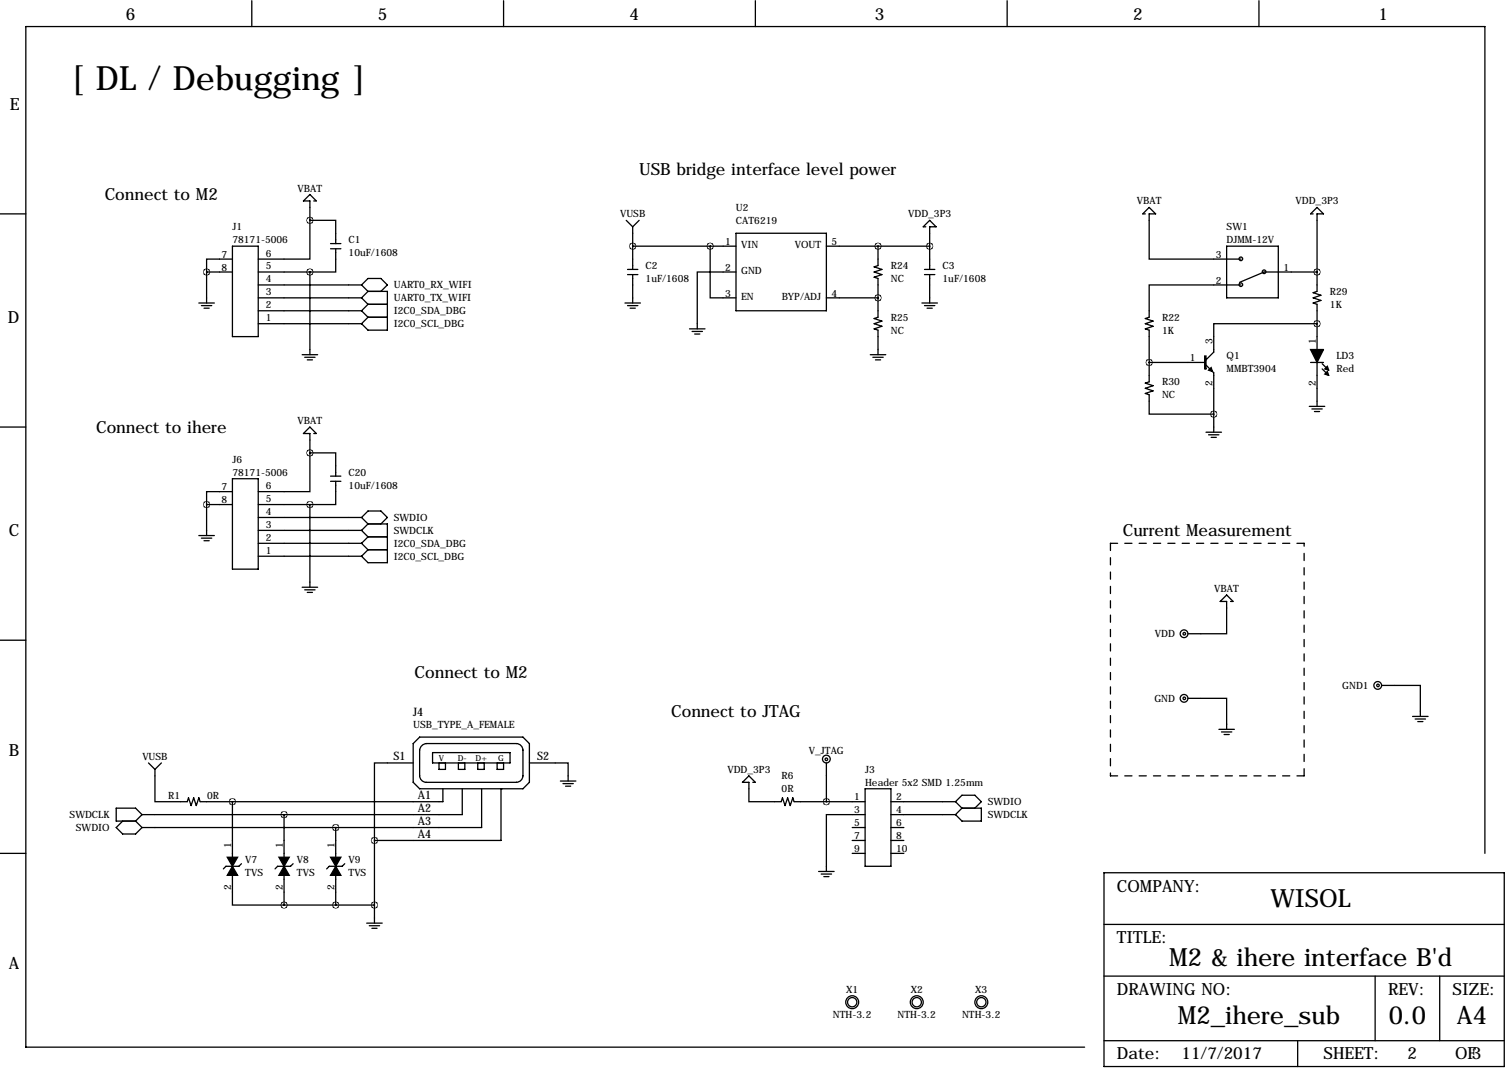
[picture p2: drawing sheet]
<svg xmlns="http://www.w3.org/2000/svg" width="297mm" height="211mm" viewBox="0 0 297 211" stroke-linecap="round" stroke-linejoin="round" font-family="sans-serif">
<g fill="none" stroke="#000" stroke-width=".25">
<path d="M49.5 .1v5.1M99.1 .1v5.1M148.6 .1v5.1M198.1 .1v5.1M247.6 .1v5.1M61.7 39.5h.5l-1.2-1.3-1.3 1.3h1.3v3.8M0 42.1h5.1M39.1 59.6h3.1M40.6 53.5h5.1M40.6 53.5v6.1M45.7 50.9h-5.1v2.6M45.7 48.4h5.1v17.8h-5.1z"/>
<path d="M50.8 58.6h20.3M50.8 56h20.3M50.8 53.5h10.2M61 43.3v7.6h-10.2M61 43.3h5v4.6M61 53.5v16.2M65 47.9h2.1M65 48.9h2.1M66 48.9v4.6h-5M71.1 56l1.3-1.2h2.5l1.3 1.2-1.3 1.3M71.1 56l1.3 1.3M71.1 58.6l1.3 1.2"/>
<path d="M72.4 57.3h3.8v7.6h-3.8l-1.3-1.3M72.4 59.8h3.8M72.4 59.8l-1.3 1.3M72.4 57.3l-1.3 1.3M122.9 59.6h3.1M123.2 43.3l1.3 1.3M123.4 53h2.1M123.4 54h2.1M124.5 44.6v8.4M124.5 54v5.6M124.5 48.4h20.3M125.7 43.3l-1.2 1.3"/>
<path d="M139.7 48.4v10.2h5.1M144.8 53.5h-7.6v11.2M144.8 45.9h17.8v15.2h-17.8zM162.6 48.4h20.3M162.6 58.6h10.1M172.7 48.4v3.8l-.7 .3 1.5 .5-1.5 .5 1.5 .5-1.5 .5 .7 .3v7.6l-.7 .2 1.5 .5-1.5 .5 1.5 .5-1.5 .6 .7 .2v4.8M181.4 59.6h3M181.9 53h2M181.9 54h2M182.1 44.6h-.5l1.3-1.3 1.2 1.3h-1.2v8.4M182.9 54v5.6M225.3 42.1h-.5l1.3-1.3 1.2 1.3h-1.2v8.8h18"/>
<path d="M241.3 48.4h10.2v10.2h-10.2zM244.1 56h-18v6.4l-.8 .2 1.5 .5-1.5 .5 1.5 .5-1.5 .6 .8 .2v10.2l-.8 .2 1.5 .5-1.5 .5 1.5 .5-1.5 .6 .8 .2v3.8h12.7M258.3 42.1h-.5l1.3-1.3 1.2 1.3h-1.2v15.2l-.8 .2 1.5 .6-1.5 .5 1.5 .5-1.5 .5 .8 .2v8.9M259.1 53.5h-10.4l-4.9 2M39.6 60.1h2.1M40.1 60.6h1M50.8 63.6h20.3M50.8 61.1h20.3M59.4 69.7h3.1M59.9 70.2h2.1M60.5 70.8h1M71.1 61.1l1.3 1.3"/>
<path d="M72.4 62.4h3.8M72.4 62.4l-1.3 1.2M123.4 60.1h2.1M124 60.6h1M135.6 64.7h3.1M136.1 65.2h2.1M136.7 65.7h1M171.2 69.7h3M171.7 70.2h2M172.2 70.8h1M181.9 60.1h2M182.4 60.6h1"/>
<path d="M226.1 71.3h10.9M237.2 71.8l1.6 1.5v11.7M257.6 79.9h3M257.8 71.3h2.5M259.1 63.6h-20.3v5.6l-1.6 1.6v-.3M259.1 71.3v8.6M260.1 72.5l1.3 1.3M260.1 71.5l1.3 1.3M0 84h5.1M40.6 99.2h5.1M40.6 99.2v6.1M45.7 96.7h-5.1v2.5"/>
<path d="M45.7 94.1h5.1v17.8h-5.1zM50.8 99.2h10.2M61 89v7.7h-10.2M61 89h5v4.6M61 99.2v16.3M61.7 85.2h.5l-1.2-1.2-1.3 1.2h1.3v3.8M65 93.6h2.1M65 94.6h2.1M66 94.6v4.6h-5M237.2 85h3.1M237.7 85.5h2.1M238.3 86h1"/>
<path d="M258.1 80.4h2M258.6 80.9h1M39.1 105.3h3.1M39.6 105.8h2.1M40.1 106.3h1M50.8 109.4h20.3M50.8 106.8h20.3M50.8 104.3h20.3M50.8 101.7h20.3M59.4 115.5h3.1M59.9 116h2.1M60.5 116.5h1"/>
<path d="M71.1 106.8l1.3 1.3M71.1 101.7l1.3-1.2h2.5l1.3 1.2-1.3 1.3M71.1 101.7l1.3 1.3M71.1 104.3l1.3 1.3M72.4 103h3.8v7.6h-3.8l-1.3-1.2M72.4 108.1h3.8M72.4 105.6h3.8M72.4 105.6l-1.3 1.2M72.4 108.1l-1.3 1.3M72.4 103l-1.3 1.3M242.1 118.3h.5l-1.3-1.3-1.3 1.3h1.3v6.3h-7.6M0 125.9h5.1"/>
<path d="M233.7 137.3h7.6v6.1M271.8 134.8h7.6v6.1M29.2 150l1.3 1.3M30.5 151.3v6.3h6.3l.3-.7 .5 1.5 .5-1.5 .5 1.5 .5-1.5 .3 .7h47.7v-2.5M31.7 150l-1.2 1.3M45.7 157.6v10.9M81.3 150h-7.6v15.2M81.3 146.2l1.2-1.3h20.4l1.2 1.3v7.6l-1.2 1.3h-20.4l-1.2-1.3zM82.5 147.5v5M82.6 152.5a1.32 1.32 0 0 0 1.2 1.3h17.8M83.8 146.2h17.8a1.32 1.32 0 0 1 1.3 1.3M83.8 146.2a1.42 1.42 0 0 0-1.2 1.3"/>
<path d="M85.1 148h15.2v2h-15.2zM86.4 150v1.3h1.2v-1.3M90.2 150v1.3h1.2v-1.3M90.9 155.1v5.1h-63M94 150v1.3h1.2v-1.3M94.7 155.1v7.6h-66.8M97.8 150v1.3h1.3v-1.3M98.6 155.1v10.1h-24.9M102.9 147.5v5a1.32 1.32 0 0 1-1.3 1.3M104.1 150h7.7v3.6M110.2 153.6h3.1M110.7 154.1h2.1"/>
<path d="M111.3 154.6h1M148.1 153.8h.5l-1.3-1.3-1.3 1.3h1.3v3.8h6.4l.2-.7 .5 1.5 .5-1.5 .5 1.5 .6-1.5 .2 .7h14M162.6 150v7.6M170.2 155.1h5.1v15.2h-5.1zM175.3 157.6h12.7M188 157.6l1.2 1.3M188 157.6l1.2-1.2h2.6l1.2 1.2-1.2 1.3M189.2 158.9h3.8v2.5h-3.8l-1.2-1.2M189.2 158.9l-1.2 1.3M239.8 143.4h3M240.3 143.9h2M240.8 144.4h1"/>
<path d="M277.9 140.9h3M278.4 141.4h2M278.9 141.9h1M0 167.8h5.1M24.1 161.4l-1.2 1.3 1.2 1.3h2.6l1.2-1.3M26.7 161.4l1.2 1.3M27.9 160.2l-1.2-1.3h-3.8v2.5h3.8M27.9 160.2l-1.2 1.2M45.7 172.1v5.8h10.2M47.5 169.8l-.5 .5h-2.6l-.5 .5M55.9 160.2v8.3M55.9 172.1v5.8"/>
<path d="M55.9 177.9h17.8M57.7 169.8l-.6 .5h-2.5l-.5 .5M66 162.7v5.8M66 172.1v5.8M67.8 169.8l-.5 .5h-2.5l-.5 .5M73.7 165.2v16.3M161 171.3h3.1M161.5 171.8h2.1M162.1 172.4h1M167.6 167.8h2.6M167.6 162.7h2.6M167.6 165.2h2.6"/>
<path d="M170.2 160.2h-7.6v11.1M175.3 167.8h2.5M175.3 160.2h12.7M175.3 162.7h2.5M175.3 165.2h2.5M217.2 171.6h78.7v38.1h-78.7zM292.1 167.8v-162.6h-287v200.7h208.3M72.1 181.5h3.1M72.6 182h2.1M73.2 182.5h1M217.2 191.9h78.7M217.2 181.8h78.7"/>
<path d="M270.5 191.9v12.7M283.2 191.9v12.7M217.2 204.6h78.7M255.3 204.6v5.1"/>
<circle cx="244.1" cy="50.9" r=".36"/>
<circle cx="244.1" cy="56" r=".36"/>
<circle cx="248.7" cy="53.4" r=".36"/>
<circle cx="232.9" cy="124.6" r=".76"/>
<circle cx="232.9" cy="137.3" r=".76"/>
<circle cx="233" cy="124.6" r=".25"/>
<circle cx="233" cy="137.3" r=".25"/>
<circle cx="271" cy="134.8" r=".76"/>
<circle cx="271.1" cy="134.8" r=".25"/>
<circle cx="162.6" cy="149.2" r=".76"/>
<circle cx="162.6" cy="149.3" r=".25"/>
<circle cx="167.6" cy="197" r="1.27"/>
<circle cx="167.6" cy="197" r=".91"/>
<circle cx="180.3" cy="197" r="1.27"/>
<circle cx="180.3" cy="197" r=".91"/>
<circle cx="193" cy="197" r="1.27"/>
<circle cx="193" cy="197" r=".91"/>
</g>
<path d="M218.4 106.8v45.7M256.5 106.8h-38.1M218.4 152.5h38.1M256.5 152.5v-45.7" fill="none" stroke="#000" stroke-width=".25" stroke-dasharray="1.4 1.4"/>
<path d="M237 70h.2v2.5h-.2zM237.7 72.8l.6-.5 .2 .7zM257.8 68.7h2.5l-1.2 2.6zM260.6 73.5l.5-.5 .3 .8zM261.1 72l.3 .8-.8-.3zM44.7 168.5h2l-1 1.8zM45.7 170.3l1 1.8h-2zM54.9 168.5h2l-1 1.8zM55.9 170.3l1 1.8h-2zM65 168.5h2.1l-1.1 1.8zM66 170.3l1.1 1.8h-2.1z" fill="#000" stroke="#000" stroke-width=".25"/>
<path d="M124.4 48.4a.05 .05 0 0 0 .1 0 .05 .05 0 0 0-.1 0zM40.6 53.5a.05 .05 0 0 0 .1 0 .05 .05 0 0 0-.1 0zM60.9 43.3a.05 .05 0 0 0 .1 0 .05 .05 0 0 0-.1 0zM60.9 53.5a.05 .05 0 0 0 .1 0 .05 .05 0 0 0-.1 0zM162.5 157.6a.05 .05 0 0 0 .1 0 .05 .05 0 0 0-.1 0zM172.7 58.6a.05 .05 0 0 0 .1 0 .05 .05 0 0 0-.1 0zM172.7 48.4a.05 .05 0 0 0 .1 0 .05 .05 0 0 0-.1 0zM182.8 48.4a.05 .05 0 0 0 .1 0 .05 .05 0 0 0-.1 0zM73.6 165.2a.05 .05 0 0 0 .1 0 .05 .05 0 0 0-.1 0zM66 162.7a.05 .05 0 0 0 .1 0 .05 .05 0 0 0-.1 0zM55.8 160.2a.05 .05 0 0 0 .1 0 .05 .05 0 0 0-.1 0zM45.7 157.6a.05 .05 0 0 0 .1 0 .05 .05 0 0 0-.1 0zM73.6 177.9a.05 .05 0 0 0 .1 0 .05 .05 0 0 0-.1 0zM66 177.9a.05 .05 0 0 0 .1 0 .05 .05 0 0 0-.1 0zM55.8 177.9a.05 .05 0 0 0 .1 0 .05 .05 0 0 0-.1 0zM259 53.5a.05 .05 0 0 0 .1 0 .05 .05 0 0 0-.1 0zM259 63.6a.05 .05 0 0 0 .1 0 .05 .05 0 0 0-.1 0zM226 71.3a.05 .05 0 0 0 .1 0 .05 .05 0 0 0-.1 0zM238.7 81.4a.05 .05 0 0 0 .1 0 .05 .05 0 0 0-.1 0zM40.6 99.2a.05 .05 0 0 0 .1 0 .05 .05 0 0 0-.1 0zM60.9 89a.05 .05 0 0 0 .1 0 .05 .05 0 0 0-.1 0zM60.9 99.2a.05 .05 0 0 0 .1 0 .05 .05 0 0 0-.1 0z" fill="#000" stroke="#000" stroke-width="1.3"/>
<text font-size="6.6" x="14" y="17.7">[ DL / Debugging ]</text>
<g font-size="4.9">
<text x="249.9" y="178.4">WISOL</text>
<text x="230" y="189.8">M2 &amp; ihere interface B'd</text>
<text x="231.7" y="201.3">M2_ihere_sub</text>
<text x="273.2" y="201.3">0.0</text>
<text x="286.6" y="201.3">A4</text>
</g>
<g font-size="3.3">
<text x="24.8" y="3.8">6</text>
<text x="74.3" y="3.8">5</text>
<text x="123.8" y="3.8">4</text>
<text x="172.1" y="3.8">3</text>
<text x="222.9" y="3.8">2</text>
<text x="271.2" y="3.8">1</text>
<text x="1.9" y="21.6">E</text>
<text x="125.7" y="34.3">USB bridge interface level power</text>
<text x="20.6" y="39.4">Connect to M2</text>
<text x="1.5" y="63.5">D</text>
<text x="18.9" y="85.1">Connect to ihere</text>
<text x="1.7" y="105.4">C</text>
<text x="220.9" y="105.4">Current Measurement</text>
<text x="81.6" y="133.4">Connect to M2</text>
<text x="132" y="141">Connect to JTAG</text>
<text x="1.7" y="148.6">B</text>
<text x="219.7" y="175.3">COMPANY:</text>
<text x="219.7" y="185.4">TITLE:</text>
<text x="1.7" y="190.5">A</text>
<text x="219.7" y="195.6">DRAWING NO:</text>
<text x="273.1" y="195.6">REV:</text>
<text x="285.8" y="195.6">SIZE:</text>
<text x="219.7" y="208.3">Date:</text>
<text x="232.4" y="208.3">11/7/2017</text>
<text x="260.4" y="208.3">SHEET:</text>
<text x="276.9" y="208.3">2</text>
<text x="286.2" y="208.3">OF3</text>
</g>
<g font-size="2.3">
<text x="81.3" y="140.7">J4</text>
<text x="77.4" y="149.5">S1</text>
<text x="105.7" y="149.5">S2</text>
<text x="82.2" y="157.1">A1</text>
<text x="82.2" y="159.7">A2</text>
<text x="82.2" y="162.2">A3</text>
<text x="82.2" y="164.7">A4</text>
</g>
<g font-size="2">
<text x="58.5" y="37.7">VBAT</text>
<text x="144.8" y="41.5">U2</text>
<text x="223.6" y="40.2">VBAT</text>
<text x="254.9" y="40.2">VDD_3P3</text>
<text x="45.7" y="45.3">J1</text>
<text x="45.7" y="47.8">78171-5006</text>
<text x="68.6" y="47.8">C1</text>
<text x="122" y="42.7">VUSB</text>
<text x="144.8" y="44">CAT6219</text>
<text x="178.7" y="42.7">VDD_3P3</text>
<text x="241.3" y="45.3">SW1</text>
<text x="241.3" y="47.8">DJMM-12V</text>
<text x="43.6" y="53.2">8</text>
<text x="43.6" y="50.7">7</text>
<text x="52.3" y="53">5</text>
<text x="52.3" y="50.4">6</text>
<text x="68.6" y="50.4">10uF/1608</text>
<text x="127" y="52.9">C2</text>
<text x="142.6" y="48.1">1</text>
<text x="142.6" y="53.2">2</text>
<text x="145.8" y="48.8">VIN</text>
<text x="145.8" y="53.9">GND</text>
<text x="156.4" y="48.8">VOUT</text>
<text x="163.6" y="48.1">5</text>
<text x="175.3" y="52.9">R24</text>
<text x="185.4" y="52.9">C3</text>
<text x="239.2" y="50.7">3</text>
<text x="252.5" y="53.2">1</text>
<text x="52.3" y="58.1">3</text>
<text x="52.3" y="55.5">4</text>
<text x="77.5" y="56.7">UART0_RX_WIFI</text>
<text x="77.5" y="59.3">UART0_TX_WIFI</text>
<text x="127" y="55.4">1uF/1608</text>
<text x="142.6" y="58.3">3</text>
<text x="145.8" y="59">EN</text>
<text x="153.8" y="59">BYP/ADJ</text>
<text x="163.6" y="58.3">4</text>
<text x="175.3" y="55.4">NC</text>
<text x="185.4" y="55.4">1uF/1608</text>
<text x="239.2" y="55.8">2</text>
<text x="261.6" y="58">R29</text>
<text x="52.3" y="63.1">1</text>
<text x="52.3" y="60.6">2</text>
<text x="77.5" y="61.8">I2C0_SDA_DBG</text>
<text x="77.5" y="64.3">I2C0_SCL_DBG</text>
<text x="175.3" y="63.1">R25</text>
<text x="175.3" y="65.6">NC</text>
<text x="228.6" y="63.1">R22</text>
<text x="228.6" y="65.6">1K</text>
<text x="261.6" y="60.5">1K</text>
<text x="234.1" y="71">1</text>
<text x="238.5" y="67.7" transform="rotate(-90 238.5 67.7)">3</text>
<text x="241.3" y="70.7">Q1</text>
<text x="258.8" y="67.7" transform="rotate(-90 258.8 67.7)">1</text>
<text x="262.9" y="70.7">LD3</text>
<text x="228.6" y="75.8">R30</text>
<text x="238.5" y="75.9" transform="rotate(-90 238.5 75.9)">2</text>
<text x="241.3" y="73.2">MMBT3904</text>
<text x="258.8" y="75.9" transform="rotate(-90 258.8 75.9)">2</text>
<text x="262.9" y="73.2">Red</text>
<text x="58.5" y="83.4">VBAT</text>
<text x="228.6" y="78.3">NC</text>
<text x="45.7" y="91">J6</text>
<text x="45.7" y="93.5">78171-5006</text>
<text x="68.6" y="93.5">C20</text>
<text x="43.6" y="98.9">8</text>
<text x="43.6" y="96.4">7</text>
<text x="52.3" y="101.2">4</text>
<text x="52.3" y="98.7">5</text>
<text x="52.3" y="96.2">6</text>
<text x="68.6" y="96.1">10uF/1608</text>
<text x="52.3" y="106.3">2</text>
<text x="52.3" y="103.8">3</text>
<text x="77.5" y="107.5">I2C0_SDA_DBG</text>
<text x="77.5" y="102.4">SWDIO</text>
<text x="77.5" y="105">SWDCLK</text>
<text x="52.3" y="108.9">1</text>
<text x="77.5" y="110.1">I2C0_SCL_DBG</text>
<text x="238.9" y="116.4">VBAT</text>
<text x="227.2" y="125.3">VDD</text>
<text x="227.1" y="138">GND</text>
<text x="264.1" y="135.5">GND1</text>
<text x="81.3" y="143.1">USB_TYPE_A_FEMALE</text>
<text x="28" y="149.4">VUSB</text>
<text x="159.1" y="148.2">V_JTAG</text>
<text x="143.1" y="152">VDD_3P3</text>
<text x="153.8" y="153.2">R6</text>
<text x="153.8" y="155.8">0R</text>
<text x="170.2" y="152">J3</text>
<text x="170.2" y="154.5">Header 5x2 SMD 1.25mm</text>
<text x="13.7" y="160.9">SWDCLK</text>
<text x="33.1" y="157">R1</text>
<text x="40.7" y="157">0R</text>
<text x="168" y="157.4">1</text>
<text x="168" y="159.9">3</text>
<text x="176.3" y="159.9">4</text>
<text x="176.3" y="157.4">2</text>
<text x="194.3" y="158.3">SWDIO</text>
<text x="194.3" y="160.9">SWDCLK</text>
<text x="14.9" y="163.4">SWDIO</text>
<text x="45.5" y="166.8" transform="rotate(-90 45.5 166.8)">1</text>
<text x="55.6" y="166.8" transform="rotate(-90 55.6 166.8)">1</text>
<text x="65.8" y="166.8" transform="rotate(-90 65.8 166.8)">1</text>
<text x="168" y="162.4">5</text>
<text x="168" y="165">7</text>
<text x="168" y="167.5">9</text>
<text x="176.3" y="167.5">10</text>
<text x="176.3" y="165">8</text>
<text x="176.3" y="162.4">6</text>
<text x="48.3" y="169.7">V7</text>
<text x="48.3" y="172.3">TVS</text>
<text x="58.4" y="169.7">V8</text>
<text x="58.4" y="172.3">TVS</text>
<text x="68.6" y="169.7">V9</text>
<text x="68.6" y="172.3">TVS</text>
<text x="45.5" y="175" transform="rotate(-90 45.5 175)">2</text>
<text x="55.6" y="175" transform="rotate(-90 55.6 175)">2</text>
<text x="65.8" y="175" transform="rotate(-90 65.8 175)">2</text>
<text x="166.5" y="195.1">X1</text>
<text x="179.2" y="195.1">X2</text>
<text x="191.9" y="195.1">X3</text>
<text x="163.9" y="200.2">NTH-3.2</text>
<text x="176.6" y="200.2">NTH-3.2</text>
<text x="189.3" y="200.2">NTH-3.2</text>
</g>
<g font-size="1.6">
<text x="86.4" y="149.6">V</text>
<text x="90" y="149.6">D-</text>
<text x="93.6" y="149.6">D+</text>
<text x="98" y="149.6">G</text>
</g>
</svg>
